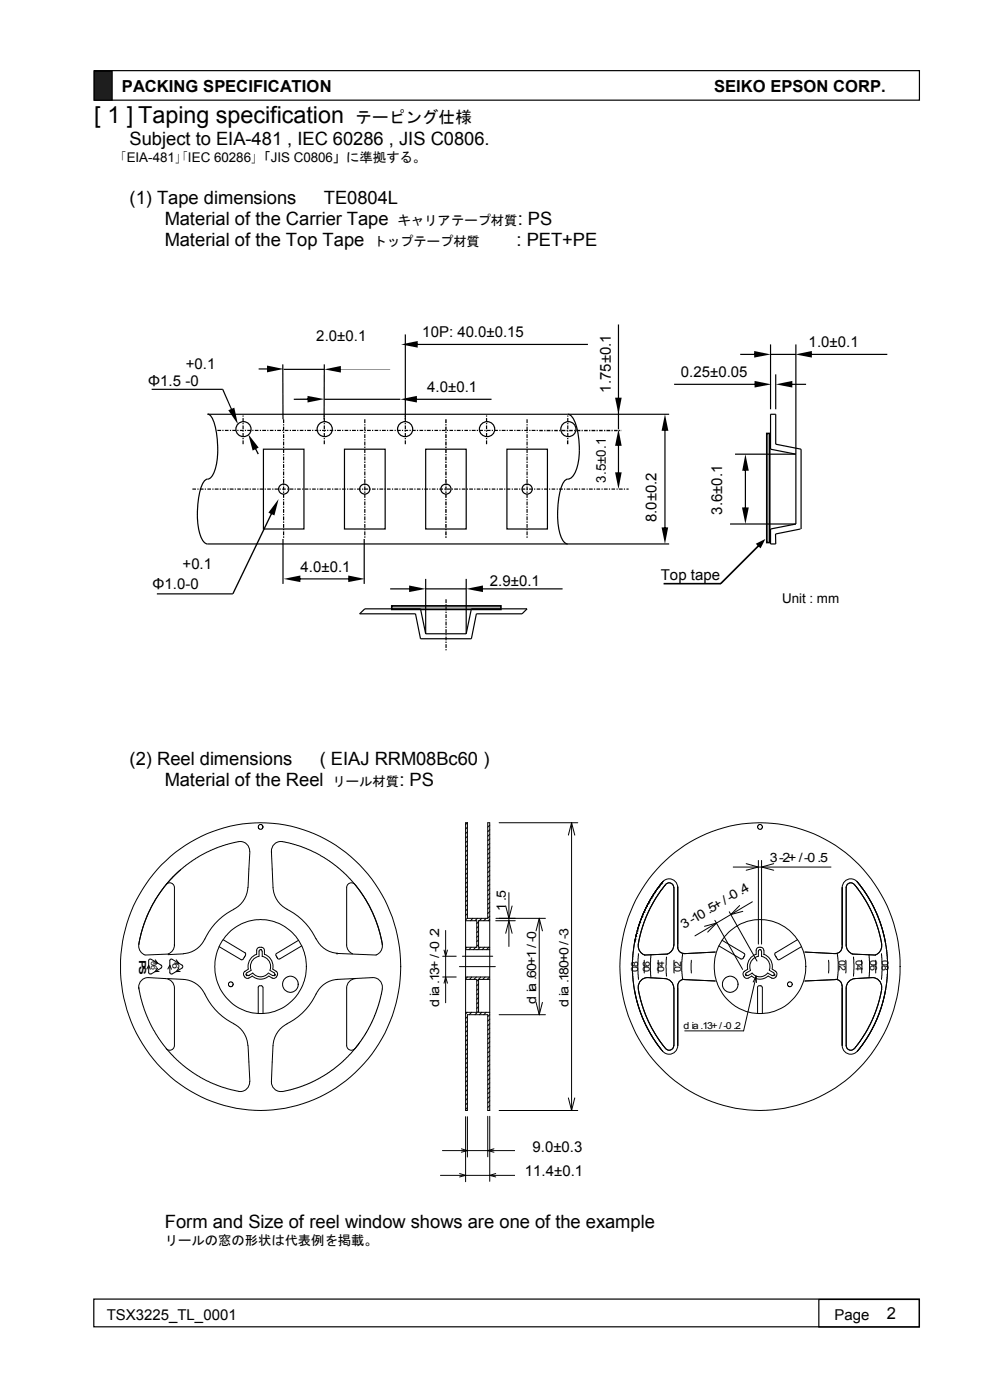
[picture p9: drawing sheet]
<svg xmlns="http://www.w3.org/2000/svg" width="210mm" height="297mm" viewBox="0 0 210 297" stroke-linecap="round" stroke-linejoin="round" font-family="sans-serif">
<path d="M20 15h175v6.3h-175z" fill="none" stroke="#000" stroke-width=".25"/>
<path d="M20 15.1h3.8v6.2h-3.8z" fill="#1c1c1c"/>
<path d="M20 15.1h3.8v6.2h-3.8zM19.9 275.6h175.1v5.9h-175.1zM173.7 275.7h21.3v5.8h-21.3z" fill="none" stroke="#000" stroke-width=".25"/>
<path d="M162.6 91.9h.7v23.2h-.7z" fill="#b2b2b2"/>
<path d="M162.6 91.9h.7v23.2h-.7z" fill="none" stroke="#000" stroke-width=".34"/>
<path d="M83.1 128.5h23.2v.8h-23.2z" fill="#b2b2b2"/>
<path d="M83.1 128.5h23.2v.8h-23.2zM140.8 123.8h12.2" fill="none" stroke="#000" stroke-width=".34"/>
<g fill="none" stroke="#000" stroke-width=".25">
<path d="M60 77.3v11.6M60.2 78.4h8.6M68.8 77.3l-.1 11.6M86 71v17.9M163.4 73.1v13.7M163.4 75.2h5.4M164.5 79.4v7.4M168.8 73.1v38.1M32.2 82.6h15M44 87.8a1.88 1.88 0 0 1 1.3 1.5l.6 2.7 .3 3.5M44 87.9h97.9M46.2 95.5l-.3 3.1a4.8 4.8 0 0 1-1.5 2.9 1.56 1.56 0 0 0-1.5 1.2 18.1 18.1 0 0 0-.3 11.3 1.9 1.9 0 0 0 1.4 1.4h97.9"/>
<path d="M55.9 95.3h8.6v16.9h-8.6zM68.8 84.7h16.1M73.1 95.3h8.6v16.9h-8.6zM90.3 95.3h8.6v16.9h-8.6zM107.5 95.3h8.6v16.9h-8.6zM120.4 87.9a1.98 1.98 0 0 1 1.5 1.5 16.4 16.4 0 0 1 .1 10.8 2.28 2.28 0 0 1-2 1.6 7.5 7.5 0 0 0-1.6 4.8 14.3 14.3 0 0 0 .9 8l.7 .7 .4 .1M131.2 86.8v4.3M155.9 96.4h12.9l-5.4-1.1v-7.4h1.1v6.3l5.4 1.1v16.9M60 114.3v9.6M77.3 114.3v9.6M154.9 111.2h13.9M168.8 111.2l-5.4 1v3.2h1.1v-2.1l5.3-1.1"/>
<path d="M33.3 126h16.1M90.3 122.8v11.7M90.3 124.9h8.6M90.3 134.5l-1.1-5.3h-11.8l-1.1 1h11.8l1.1 5.3h10.8l1-5.3h9.7l1.1-1h-11.8l-1.1 5.3M90.3 134.5h8.6M98.9 122.8v11.7"/>
<circle cx="51.6" cy="91.1" r="1.61"/>
<circle cx="68.9" cy="91.1" r="1.61"/>
<circle cx="85.9" cy="91.1" r="1.61"/>
<circle cx="103.3" cy="91.1" r="1.62"/>
<circle cx="120.6" cy="91.1" r="1.61"/>
<circle cx="60.2" cy="103.8" r="1.07"/>
<circle cx="77.4" cy="103.8" r="1.07"/>
<circle cx="94.6" cy="103.8" r="1.07"/>
<circle cx="111.8" cy="103.8" r="1.07"/>
</g>
<g fill="#000">
<path d="M54.9 78.1h2.1v.3h-2.1zM56.6 77.6l3.6 .7-3.6 .7z"/>
<path d="M72 78.3l10.8 .1zM68.8 78.4l3.5-.8v1.4z"/>
<path d="M88.3 72.9h36.4v.3h-36.4zM85.1 73.1l3.5-.8v1.4z"/>
<path d="M157 75.1h3.3v.2h-3.3zM160 74.5l3.5 .7-3.5 .7z"/>
<path d="M171.9 75.1h16.3v.2h-16.3zM168.7 75.2l3.5-.7v1.4z"/>
<path d="M46.1 91.2h.8v.2h-.8zM47.2 91.2h.2v.2h-.2zM47.7 91.2h.8v.2h-.8zM48.8 91.2h.2v.2h-.2zM49.3 91.2h.8v.2h-.8zM50.3 91.2h.3v.2h-.3zM50.9 91.2h.7v.2h-.7zM51.9 91.2h.3v.2h-.3zM52.5 91.2h.8v.2h-.8zM53.5 91.2h.3v.2h-.3zM54.1 91.2h.7v.2h-.7zM55.1 91.2h.3v.2h-.3zM55.6 91.2h.8v.2h-.8z"/>
<path d="M47.1 82.6l.3-.1 1.9 4.5-.2 .1zM48.4 87l1.3-.5 .8 3.5z"/>
<path d="M51.4 93.4h.3v.8h-.3zM51.4 92.9h.3v.3h-.3zM51.4 91.9h.3v.7h-.3zM51.4 91.3h.3v.3h-.3zM51.4 90.3h.3v.8h-.3zM51.4 89.7h.3v.3h-.3zM51.4 88.7h.3v.8h-.3zM51.4 88.1h.3v.3h-.3zM51.4 87.8l.3 .1z"/>
<path d="M54 95l.2-.1 .7 1.4-.2 .1zM52.7 92.1l2.2 2.9-1.3 .6z"/>
<path d="M56.7 91.2h.2v.2h-.2zM57.2 91.2h.8v.2h-.8zM58.3 91.2h.2v.2h-.2zM58.8 91.2h.8v.2h-.8zM59.9 91.2h.2v.2h-.2zM60.4 91.2h.8v.2h-.8zM61.5 91.2h.2v.2h-.2zM62 91.2h.8v.2h-.8zM63 91.2h.3v.2h-.3zM63.6 91.2h.7v.2h-.7zM64.6 91.2h.3v.2h-.3zM65.2 91.2h.8v.2h-.8zM66.2 91.2h.3v.2h-.3z"/>
<path d="M60 88.9h.3v.8h-.3zM60 90h.3v.3h-.3zM60 90.5h.3v.8h-.3zM60 91.6h.3v.3h-.3z"/>
<path d="M60 92.1h.3v.8h-.3zM60 93.2h.3v.2h-.3zM60 93.7h.3v.8h-.3zM60 94.7h.3v.3h-.3z"/>
<path d="M60 95.3h.3v.8h-.3zM60 96.4h.3v.2h-.3zM60 96.9h.3v.8h-.3zM60 97.9h.3v.3h-.3z"/>
<path d="M60 98.5h.3v.8h-.3zM60 99.5h.3v.3h-.3zM60 100h.3v.8h-.3zM60 101.1h.3v.3h-.3z"/>
<path d="M62.3 84.6l3.3-.1v.3h-3.3zM65.2 84l3.6 .7-3.6 .7z"/>
<path d="M66.8 91.2h.7v.2h-.7zM67.8 91.2h.3v.2h-.3zM68.3 91.2h.8v.2h-.8zM69.4 91.2h.2v.2h-.2zM69.9 91.2h.8v.2h-.8zM71 91.2h.2v.2h-.2zM71.5 91.2h.8v.2h-.8zM72.6 91.2h.2v.2h-.2zM73.1 91.2h.8v.2h-.8zM74.2 91.2h.2v.2h-.2zM74.7 91.2h.8v.2h-.8zM75.7 91.2h.3v.2h-.3zM76.3 91.2h.7v.2h-.7z"/>
<path d="M68.7 93.4h.2v.8h-.2zM68.7 92.9h.2v.3h-.2zM68.7 91.9h.2v.7h-.2zM68.7 91.3h.2v.3h-.2zM68.7 90.3h.2v.8h-.2zM68.7 89.7h.2v.3h-.2zM68.7 88.7h.2v.8h-.2zM68.7 88.1h.2v.3h-.2zM68.7 87.8l.2 .1z"/>
<path d="M77.3 91.2h.3v.2h-.3zM77.9 91.2h.8v.2h-.8zM78.9 91.2h.3v.2h-.3zM79.5 91.2h.7v.2h-.7zM80.5 91.2h.3v.2h-.3zM81 91.2h.8v.2h-.8zM82.1 91.2h.2v.2h-.2zM82.6 91.2h.8v.2h-.8zM83.7 91.2h.2v.2h-.2zM84.2 91.2h.8v.2h-.8zM85.3 91.2h.2v.2h-.2zM85.8 91.2h.8v.2h-.8zM86.9 91.2h.2v.2h-.2z"/>
<path d="M77.3 88.9h.2v.8h-.2zM77.3 90h.2v.3h-.2zM77.3 90.5h.2v.8h-.2zM77.3 91.6h.2v.3h-.2z"/>
<path d="M77.3 92.1h.2v.8h-.2zM77.3 93.2h.2v.2h-.2zM77.3 93.7h.2v.8h-.2zM77.3 94.7h.2v.3h-.2z"/>
<path d="M77.3 95.3h.2v.8h-.2zM77.3 96.4h.2v.2h-.2zM77.3 96.9h.2v.8h-.2zM77.3 97.9h.2v.3h-.2z"/>
<path d="M77.3 98.5h.2v.8h-.2zM77.3 99.5h.2v.3h-.2zM77.3 100h.2v.8h-.2zM77.3 101.1h.2v.3h-.2z"/>
<path d="M85.9 93.4h.2v.8h-.2zM85.9 92.9h.2v.3h-.2zM85.9 91.9h.2v.7h-.2zM85.9 91.3h.2v.3h-.2zM85.9 90.3h.2v.8h-.2zM85.9 89.7h.2v.3h-.2zM85.9 88.7h.2v.8h-.2zM85.9 88.1h.2v.3h-.2zM85.9 87.8l.2 .1z"/>
<path d="M87.4 91.2h.8v.2h-.8zM88.4 91.2h.3v.2h-.3zM89 91.2h.7v.2h-.7zM90 91.2h.3v.2h-.3zM90.6 91.2h.8v.2h-.8zM91.6 91.2h.3v.2h-.3zM92.2 91.2h.7v.2h-.7zM93.2 91.2h.3v.2h-.3zM93.7 91.2h.8v.2h-.8zM94.8 91.2h.2v.2h-.2zM95.3 91.2h.8v.2h-.8zM96.4 91.2h.2v.2h-.2zM96.9 91.2h.8v.2h-.8z"/>
<path d="M88.1 84.6h16.2v.2h-16.2zM84.9 84.7l3.5-.7v1.4z"/>
<path d="M94.4 88.9h.3v.8h-.3zM94.4 90h.3v.3h-.3zM94.4 90.5h.3v.8h-.3zM94.4 91.6h.3v.3h-.3z"/>
<path d="M94.4 92.1h.3v.8h-.3zM94.4 93.2h.3v.2h-.3zM94.4 93.7h.3v.8h-.3zM94.4 94.7h.3v.3h-.3z"/>
<path d="M94.4 95.3h.3v.8h-.3zM94.4 96.4h.3v.2h-.3zM94.4 96.9h.3v.8h-.3zM94.4 97.9h.3v.3h-.3z"/>
<path d="M94.4 98.5h.3v.8h-.3zM94.4 99.5h.3v.3h-.3zM94.4 100h.3v.8h-.3zM94.4 101.1h.3v.3h-.3z"/>
<path d="M98 91.2h.2v.2h-.2zM98.5 91.2h.8v.2h-.8zM99.6 91.2h.2v.2h-.2zM100.1 91.2h.8v.2h-.8zM101.1 91.2h.3v.2h-.3zM101.7 91.2h.7v.2h-.7zM102.7 91.2h.3v.2h-.3zM103.3 91.2h.8v.2h-.8zM104.3 91.2h.3v.2h-.3zM104.9 91.2h.7v.2h-.7zM105.9 91.2h.3v.2h-.3zM106.4 91.2h.8v.2h-.8zM107.5 91.2h.2v.2h-.2z"/>
<path d="M103.1 93.4h.2v.8h-.2zM103.1 92.9h.2v.3h-.2zM103.1 91.9h.2v.7h-.2zM103.1 91.3h.2v.3h-.2zM103.1 90.3h.2v.8h-.2zM103.1 89.7h.2v.3h-.2zM103.1 88.7h.2v.8h-.2zM103.1 88.1h.2v.3h-.2z"/>
<path d="M108 91.2h.8v.2h-.8zM109.1 91.2h.2v.2h-.2zM109.6 91.2h.8v.2h-.8zM110.7 91.2h.2v.2h-.2zM111.2 91.2h.8v.2h-.8zM112.3 91.2h.2v.2h-.2zM112.8 91.2h.8v.2h-.8zM113.8 91.2h.3v.2h-.3zM114.4 91.2h.7v.3h-.7zM115.4 91.2h.3v.3h-.3zM116 91.2h.8v.3h-.8zM117 91.2h.3v.3h-.3zM117.6 91.2h.7v.3h-.7z"/>
<path d="M111.7 88.9h.2v.8h-.2zM111.7 90h.2v.3h-.2zM111.7 90.5h.2v.8h-.2zM111.7 91.6h.2v.3h-.2z"/>
<path d="M111.7 92.1h.2v.8h-.2zM111.7 93.2h.2v.2h-.2zM111.7 93.7h.2v.8h-.2zM111.7 94.7h.2v.3h-.2z"/>
<path d="M111.7 95.3h.2v.8h-.2zM111.7 96.4h.2v.2h-.2zM111.7 96.9h.2v.8h-.2zM111.7 97.9h.2v.3h-.2z"/>
<path d="M111.7 98.5h.2v.8h-.2zM111.7 99.5h.2v.3h-.2zM111.7 100h.2v.8h-.2zM111.7 101.1h.2v.3h-.2z"/>
<path d="M118.6 91.2h.3v.3h-.3zM119.1 91.2h.8v.3h-.8zM120.2 91.2h.2v.3h-.2zM120.7 91.2h.8v.3h-.8zM121.8 91.2h.2v.3h-.2zM122.3 91.2h.8v.3h-.8zM123.4 91.2h.2v.3h-.2zM123.9 91.2h.8v.3h-.8zM125 91.2h.2v.3h-.2zM125.5 91.2h.8v.3h-.8zM126.5 91.2h.3v.3h-.3zM127.1 91.2h.7v.3h-.7zM128.1 91.2h.3v.3h-.3zM128.7 91.2h.8v.3h-.8zM129.7 91.2h.3v.3h-.3zM130.3 91.2h.7v.3h-.7zM131.3 91.2h.3v.3h-.3zM131.8 91.2l.1 .3z"/>
<path d="M120.3 93.4h.3v.8h-.3zM120.3 92.9h.3v.3h-.3zM120.3 91.9h.3v.7h-.3zM120.3 91.3h.3v.3h-.3zM120.3 90.3h.3v.8h-.3zM120.3 89.7h.3v.3h-.3zM120.3 88.7h.3v.8h-.3zM120.3 88.1h.3v.3h-.3zM120.3 87.8l.3 .1z"/>
<path d="M131.1 68.8h.2v15.9h-.2zM130.5 84.4h1.4l-.7 3.5z"/>
<path d="M143 81.4h17.4v.3h-17.4zM160.1 80.8l3.5 .7-3.5 .7z"/>
<path d="M167.7 81.4h3.3v.3h-3.3zM164.5 81.5l3.6-.7v1.4z"/>
<path d="M40.8 103.6h.8v.3h-.8zM41.9 103.6h.2v.3h-.2zM42.4 103.6h.8v.3h-.8zM43.4 103.6h.3v.3h-.3zM44 103.6h.7v.3h-.7zM45 103.6h.3v.3h-.3zM45.6 103.6h.8v.3h-.8zM46.6 103.6h.3v.3h-.3zM47.2 103.6h.7v.3h-.7zM48.2 103.6h.3v.3h-.3zM48.7 103.6h.8v.3h-.8zM49.8 103.6h.2v.3h-.2zM50.3 103.6h.8v.3h-.8zM51.4 103.6h.2v.3h-.2z"/>
<path d="M51.9 103.6h.8v.3h-.8zM53 103.6h.2v.3h-.2zM53.5 103.6h.8v.3h-.8zM54.6 103.6h.2v.3h-.2zM55.1 103.6h.8v.3h-.8zM56.1 103.6h.3v.3h-.3zM56.7 103.6h.7v.3h-.7zM57.7 103.6h.3v.3h-.3zM58.3 103.6h.8v.3h-.8zM59.3 103.6h.3v.3h-.3zM59.9 103.6h.7v.3h-.7zM60.9 103.6h.3v.3h-.3zM61.4 103.6h.8v.3h-.8zM62.5 103.6h.2v.3h-.2z"/>
<path d="M60 101.6h.3v.8h-.3zM60 102.7h.3v.3h-.3zM60 103.2h.3v.8h-.3zM60 104.3h.3v.3h-.3z"/>
<path d="M60 104.8h.3v.8h-.3zM60 105.9h.3v.2h-.3zM60 106.4h.3v.8h-.3zM60 107.4h.3v.3h-.3z"/>
<path d="M60 108h.3v.8h-.3zM60 109.1h.3v.2h-.3zM60 109.6h.3v.8h-.3zM60 110.6h.3v.3h-.3z"/>
<path d="M60 111.2h.3v.8h-.3zM60 112.2h.3v.3h-.3zM60 112.7h.3v.8h-.3zM60 113.8h.3v.3h-.3zM60 114.3h.3z"/>
<path d="M63 103.6h.8v.3h-.8zM64.1 103.6h.2v.3h-.2zM64.6 103.6h.8v.3h-.8zM65.7 103.6h.2v.3h-.2zM66.2 103.6h.8v.3h-.8zM67.3 103.6h.2v.3h-.2zM67.8 103.6h.8v.3h-.8zM68.8 103.6h.3v.3h-.3zM69.4 103.6h.7v.3h-.7zM70.4 103.6h.3v.3h-.3zM71 103.6h.8v.3h-.8zM72 103.6h.3v.3h-.3zM72.6 103.6h.7v.3h-.7zM73.6 103.6h.3v.3h-.3z"/>
<path d="M74.1 103.6h.8v.3h-.8zM75.2 103.6h.2v.3h-.2zM75.7 103.6h.8v.3h-.8zM76.8 103.6h.2v.3h-.2zM77.3 103.6h.8v.3h-.8zM78.4 103.6h.2v.3h-.2zM78.9 103.6h.8v.3h-.8zM80 103.6h.2v.3h-.2zM80.5 103.6h.8v.3h-.8zM81.5 103.6h.3v.3h-.3zM82.1 103.6h.7v.3h-.7zM83.1 103.6h.3v.3h-.3zM83.7 103.6h.8v.3h-.8zM84.7 103.6h.3v.3h-.3z"/>
<path d="M77.3 101.6h.2v.8h-.2zM77.3 102.7h.2v.3h-.2zM77.3 103.2h.2v.8h-.2zM77.3 104.3h.2v.3h-.2z"/>
<path d="M77.3 104.8h.2v.8h-.2zM77.3 105.9h.2v.2h-.2zM77.3 106.4h.2v.8h-.2zM77.3 107.4h.2v.3h-.2z"/>
<path d="M77.3 108h.2v.8h-.2zM77.3 109.1h.2v.2h-.2zM77.3 109.6h.2v.8h-.2zM77.3 110.6h.2v.3h-.2z"/>
<path d="M77.3 111.2h.2v.8h-.2zM77.3 112.2h.2v.3h-.2zM77.3 112.7h.2v.8h-.2zM77.3 113.8h.2v.3h-.2zM77.3 114.3h.2z"/>
<path d="M85.3 103.6h.7v.3h-.7zM86.3 103.6h.3v.3h-.3zM86.8 103.6h.8v.3h-.8zM87.9 103.6h.2v.3h-.2zM88.4 103.6h.8v.3h-.8zM89.5 103.6h.2v.3h-.2zM90 103.6h.8v.3h-.8zM91.1 103.6h.2v.3h-.2zM91.6 103.6h.8v.3h-.8zM92.7 103.6h.2v.3h-.2zM93.2 103.6h.8v.3h-.8zM94.2 103.6h.3v.3h-.3zM94.8 103.6h.7v.3h-.7zM95.8 103.6h.3v.3h-.3z"/>
<path d="M94.4 101.6h.3v.8h-.3zM94.4 102.7h.3v.3h-.3zM94.4 103.2h.3v.8h-.3zM94.4 104.3h.3v.3h-.3z"/>
<path d="M94.4 104.8h.3v.8h-.3zM94.4 105.9h.3v.2h-.3zM94.4 106.4h.3v.8h-.3zM94.4 107.4h.3v.3h-.3z"/>
<path d="M94.4 108h.3v.8h-.3zM94.4 109.1h.3v.2h-.3zM94.4 109.6h.3v.8h-.3zM94.4 110.6h.3v.3h-.3z"/>
<path d="M94.4 111.2h.3v.8h-.3zM94.4 112.2h.3v.3h-.3zM94.4 112.7h.3v.8h-.3zM94.4 113.8h.3v.3h-.3zM94.4 114.3h.3z"/>
<path d="M96.4 103.6h.8v.3h-.8zM97.4 103.6h.3v.3h-.3zM98 103.6h.7v.3h-.7zM99 103.6h.3v.3h-.3zM99.5 103.6h.8v.3h-.8zM100.6 103.6h.2v.3h-.2zM101.1 103.6h.8v.3h-.8zM102.2 103.6h.2v.3h-.2zM102.7 103.6h.8v.3h-.8zM103.8 103.6h.2v.3h-.2zM104.3 103.6h.8v.3h-.8zM105.4 103.6h.2v.3h-.2zM105.9 103.6h.8v.3h-.8zM106.9 103.6h.3v.3h-.3z"/>
<path d="M107.5 103.6h.7v.3h-.7zM108.5 103.6h.3v.3h-.3zM109.1 103.6h.8v.3h-.8zM110.1 103.6h.3v.3h-.3zM110.7 103.6h.7v.3h-.7zM111.7 103.6h.3v.3h-.3zM112.2 103.6h.8v.3h-.8zM113.3 103.6h.2v.3h-.2zM113.8 103.6h.8v.3h-.8zM114.9 103.6h.2v.3h-.2zM115.4 103.6h.8v.3h-.8zM116.5 103.6h.2v.3h-.2zM117 103.6h.8v.3h-.8zM118.1 103.6h.2v.3h-.2z"/>
<path d="M111.7 101.6h.2v.8h-.2zM111.7 102.7h.2v.3h-.2zM111.7 103.2h.2v.8h-.2zM111.7 104.3h.2v.3h-.2z"/>
<path d="M111.7 104.8h.2v.8h-.2zM111.7 105.9h.2v.2h-.2zM111.7 106.4h.2v.8h-.2zM111.7 107.4h.2v.3h-.2z"/>
<path d="M111.7 108h.2v.8h-.2zM111.7 109.1h.2v.2h-.2zM111.7 109.6h.2v.8h-.2zM111.7 110.6h.2v.3h-.2z"/>
<path d="M111.7 111.2h.2v.8h-.2zM111.7 112.2h.2v.3h-.2zM111.7 112.7h.2v.8h-.2zM111.7 113.8h.2v.3h-.2zM111.7 114.3h.2z"/>
<path d="M118.6 103.6h.8v.3h-.8zM119.6 103.6h.3v.3h-.3zM120.2 103.6h.7v.3h-.7zM121.2 103.6h.3v.3h-.3zM121.8 103.6h.8v.3h-.8zM122.8 103.6h.3v.3h-.3zM123.4 103.6h.7v.3h-.7zM124.4 103.6h.3v.3h-.3zM124.9 103.6h.8v.3h-.8zM126 103.6h.2v.3h-.2zM126.5 103.6h.8v.3h-.8zM127.6 103.6h.2v.3h-.2zM128.1 103.6h.8v.3h-.8zM129.2 103.6h.2v.3h-.2zM129.7 103.6h.8v.3h-.8zM130.8 103.6h.2v.3h-.2zM131.3 103.6h.8v.3h-.8zM132.3 103.6h.3v.3h-.3zM132.9 103.6h.4v.3h-.4z"/>
<path d="M131.1 94.2h.2v6.4h-.2zM130.5 100.2h1.4l-.7 3.6zM131.2 91.1l.7 3.5h-1.4z"/>
<path d="M140.9 91.1h.3v21.1h-.3zM140.3 111.9h1.4l-.6 3.5zM141.1 87.9l.7 3.5h-1.5z"/>
<path d="M158 99.5h.2v8.5h-.2zM157.4 107.7h1.4l-.7 3.5zM158.1 96.4l.7 3.5h-1.4z"/>
<path d="M161 115.5l.2 .2-8.2 8.2-.2-.2zM160.3 115.4l2-1.1-1 2z"/>
<path d="M57.6 108.7l.2 .1-8.3 17.2-.2-.1zM59.1 105.9l-.9 3.4-1.3-.5z"/>
<path d="M63.3 122.7h10.9v.2h-10.9zM60.2 122.8l3.5-.7v1.4zM73.9 122.1l3.5 .7-3.5 .7z"/>
<path d="M82.8 124.8h4.3v.3h-4.3zM86.8 124.2l3.5 .7-3.5 .7z"/>
<path d="M94.5 127.1h.2v.8h-.2zM94.5 128.2h.2v.2h-.2zM94.5 128.7h.2v.8h-.2zM94.5 129.8h.2v.2h-.2zM94.5 130.3h.2v.8h-.2zM94.5 131.4h.2v.2h-.2zM94.5 131.9h.2v.8h-.2zM94.5 132.9h.2v.3h-.2zM94.5 133.5h.2v.8h-.2zM94.5 134.5h.2v.3h-.2zM94.5 135h.2v.8h-.2zM94.5 136.1h.2v.3h-.2zM94.5 136.7h.2v.8h-.2zM94.5 137.7h.2v.3h-.2z"/>
<path d="M102.1 124.8h17.2v.3h-17.2zM98.9 124.9l3.5-.7v1.4z"/>
</g>
<g fill="none" stroke="#000" stroke-width=".21">
<path d="M59.9 178.6a2 2 0 0 0-2.3 2.3M59.9 178.5l4 1.1 2.9 1.2 3.6 2.2 3.1 2.7 2.5 2.9 2.2 3.3 1.8 4 .6 1.9 .5 2.7M98.8 174.5h.3v20.3h4.4v-20.3h.4v61.1h-.4v-20.3h-4.4v20.3h-.3zM99.1 179.3l-.3 .4M99.1 178.4l-.3 .4M99.1 177.4l-.3 .4M99.1 176.4l-.3 .5M99.1 175.5l-.3 .4M99.1 174.5l-.3 .4M103.9 179.9l-.4 .4M103.9 178.9l-.4 .4M103.9 178l-.4 .4"/>
<path d="M103.9 177l-.4 .4M103.9 176l-.4 .4M103.9 175l-.4 .5M105.9 174.5h16.7M121.2 174.5l.7 2.7M121.2 174.5l-.6 2.7M121.2 174.5v61.1M34.2 183.5a29.4 29.4 0 0 1 48.5 9.9 30.6 30.6 0 0 1-22.2 41.7 29.9 29.9 0 0 1-34.9-30 30.9 30.9 0 0 1 8.6-21.6zM35.2 187.6a.99 .99 0 0 1 1.2-.3 .99 .99 0 0 1 .6 1v12.2M38.3 184.5l-2 1.9-1.5 1.8-2.5 3.7-1.7 4-.7 2.2-.4 2.2 .8-3.5 1.7-4.2 1.7-2.9 2.9-3.6 2.8-2.5 2.8-1.9 3.8-1.9 4-1.2a2.16 2.16 0 0 1 3 2l-.4 7.7M47.3 199.3l4.7 2.8M48.4 198a9.7 9.7 0 0 1 11.9-1.5 9.7 9.7 0 0 1 4.3 11.1 9.7 9.7 0 0 1-10.9 7.3 9.7 9.7 0 0 1-8.1-10.3 10.1 10.1 0 0 1 2.8-6.6z"/>
<path d="M49.6 192.9a14 14 0 0 0-6.5 7 5.3 5.3 0 0 1-4.2 2.4M52.6 188.3a5.4 5.4 0 0 1-3 4.6M57.6 180.7l.3 7.5a5.4 5.4 0 0 0 3 4.7M60.9 192.9a13.2 13.2 0 0 1 6.1 6.3M63.3 199.5l-4.6 2.8-.2 .4M67.1 199.2a5.3 5.3 0 0 0 4.5 3M75.3 187.6a.99 .99 0 0 0-1.1-.3 .99 .99 0 0 0-.7 1v12.2M75.3 187.7l2.1 2.8 1.5 2.7 1.3 3.4 .9 3.7M94.5 197.4v15.3M98.8 195.3h2.3v5.7h-2.3M99.1 194.8l-.3 .4M99.1 193.8l-.3 .4"/>
<path d="M99.1 192.8l-.3 .5M99.1 191.9l-.3 .4M99.1 190.9l-.3 .4M99.1 189.9l-.3 .5M99.1 189l-.3 .4M99.1 188l-.3 .4M99.1 187.1l-.3 .4M99.1 186.1l-.3 .4M99.1 185.1l-.3 .4M99.1 184.1l-.3 .5M99.1 183.2l-.3 .4M99.1 182.2l-.3 .4"/>
<path d="M99.1 181.3l-.3 .4M99.1 180.3l-.3 .4M100.3 194.8l-.5 .5M101.3 194.8l-.5 .5M101.5 199.4l-.4 .4M101.5 198.4l-.4 .4M101.5 197.4l-.4 .5M101.5 196.5l-.4 .4M101.5 195.5l-.4 .4M102.2 194.8l-.5 .5M103.1 194.8l-.5 .5M103.9 195.3h-2.4v5.7h2.4"/>
<path d="M103.9 195l-.4 .3M103.9 194.4l-.4 .4M103.9 193.4l-.4 .4M103.9 192.4l-.4 .4M103.9 191.5l-.4 .4M103.9 190.5l-.4 .4M103.9 189.5l-.4 .4M103.9 188.6l-.4 .4M103.9 187.6l-.4 .4M103.9 186.6l-.4 .4M103.9 185.7l-.4 .4M103.9 184.7l-.4 .4"/>
<path d="M103.9 183.7l-.4 .4M103.9 182.8l-.4 .4M103.9 181.8l-.4 .4M103.9 180.8l-.4 .5M105.2 195.3h4.1M105.2 194.8h10.5M107.3 198l.6-2.7 .7 2.7M107.3 192.2l.6 2.6 .7-2.6M107.9 189.4v11.4M114.4 194.8l.7 2.7M114.4 194.8l-.7 2.7M114.4 194.8v20.5"/>
<path d="M134.7 199.7l-.1 .1M134.7 199.2h.1M134.7 199.2l-.1 1M134.9 198.7h.1M135 198h.1M135 198l-.1 .6M135.2 197.5h.1M135.3 197.1h.1M135.5 196.4v.1M135.7 195.7h.1M135.7 195.7v.1M135.9 195.3h-.1"/>
<path d="M136.1 194.7v.1M136.1 194.6h.1M136.2 194.5h.1M136.2 194.5l-1 3M136.3 194.2v.1M136.5 193.7v.1M136.6 193.5v.1M136.6 193.5h.1M136.6 193.5l-.4 1M136.7 193.4h.1M136.7 193.4l-.1 .1M136.7 193.2v.2"/>
<path d="M136.9 192.8l-.2 .5M137 192.6h.1M137.1 192.4l-.2 .5M137.2 192.3h.1M137.2 192.2v.1M137.3 191.9h.1M137.4 191.9l-.3 .5M137.4 191.8v.1M137.5 191.7h.1M137.6 191.6l-.2 .3M137.7 191.3h.1M137.7 191.3l-.2 .3"/>
<path d="M137.8 191.1l-.1 .2M137.8 191.1h.1M137.8 191.1v.1M137.9 191h.1M138 190.8h.1M138.1 190.5h.1M138.2 190.4l-.4 .7M138.4 190.1h.1M138.5 190h.1M138.6 189.8v.1M138.6 189.9l-.4 .6M138.6 189.7v.1"/>
<path d="M138.7 189.7l-.1 .1M138.7 189.6v.1M138.8 189.4v.1M138.9 189.4h.1M139 189.2l-.3 .4M139 189.2h.1M139.1 189.1h-.1M139.1 189l-.1 .2M139.1 189h.1M139.2 188.9h.1M139.2 188.8h.1M139.3 188.8l-.2 .2"/>
<path d="M139.7 188.3h.1M139.7 188.2h.1M139.8 188.1h.1M139.9 188l-.6 .8M139.9 187.9v.1M140 187.8v.1M140.1 187.7l-.2 .2M140.1 187.7h.1M140.1 187.7l.1-.1a1.88 1.88 0 0 1 2-1.1 1.88 1.88 0 0 1 1.6 1.8M140.2 183.5a29.4 29.4 0 0 1 48.5 9.9 30.7 30.7 0 0 1-19.8 41.1 29.7 29.7 0 0 1-36.9-24.1 31.1 31.1 0 0 1 8.2-26.9zM140.3 187.5h.1M140.4 187.3h.1"/>
<path d="M141.2 187.7l-2.1 2.8-1.5 2.7-1.3 3.4-.9 3.7M141.2 187.6a.97 .97 0 0 1 1.1-.3 .97 .97 0 0 1 .6 1M143 188.3v12.2M143.8 188.1v12.8a1.32 1.32 0 0 0 1.3 1.4M149.4 196.5l2.6-.7-1.9 1.9M151.6 195.2l5.9 10.5M153.2 199.5l4.7 2.8M154.3 198a9.8 9.8 0 0 1 12.1-1.4 9.8 9.8 0 0 1 4.1 11.5 9.7 9.7 0 0 1-11 6.8 9.7 9.7 0 0 1-8-10.3 10.1 10.1 0 0 1 2.8-6.6zM154.7 193.4l5.9 10.5M155.5 183.9h20.8M156.9 192.1l-1.9 1.9 2.6-.7M158.3 183.2l2.6 .7-2.6 .7"/>
<path d="M159.6 191.3l-12.2 7.2M160.9 182.5v17.8M161.5 182.5v17.8M164.1 183.2l-2.6 .7 2.6 .7M169.2 199.3l-4.7 2.8M181.2 187.6a.97 .97 0 0 0-1.1-.3 .97 .97 0 0 0-.6 1v12.2M181.2 187.7l2.3 3.1 1.5 2.8 1.4 3.7 .6 3M181.7 186.9l2.7 3.7 1.3 2.6 1 2.4 1.2 4.6 .4 4.7-.1 2.3-.3 2.7-1.2 4.5-1.1 2.7-1.1 2.1-1.5 2.4-1.1 1.4M181.9 187.1a1.81 1.81 0 0 0-2.1-.5 1.81 1.81 0 0 0-1.2 1.7v12.7M181.9 187.1l2.1 2.9 1.8 3.3 1.4 3.9 .7 3M181.9 187.1l1.5 2 1.4 2.2 1.8 4.2 .7 2.2 .6 2.5 .4 4.7-.1 2.3-.3 2.7-1.3 4.7-2 4.5-2.7 3.9M29.4 209.4l.8 3.6 1.5 3.8 2 3.5 2.5 3.3 2.5 2.3 3.7 2.6 4.3 2 3.2 .9a2.29 2.29 0 0 0 3-1.3l.1-.7"/>
<path d="M29.5 200.3l-.1 .2a2.04 2.04 0 0 0 1.3 2.1M31.2 205.6l.3-.8 .4 .8M31.5 203.8l.2-.3h.2l2.3 1.3M31.5 203.8v2.5M32.9 203.6l.5 .7h-.8M33.4 205.4l-.5 .7h.8M34.2 204.8a.32 .32 0 0 1 0 .5M34.2 205.4l-2.3 1.2h-.2l-.2-.3M35.1 207.6a2 2 0 0 1 1.9 2v12.2a.99 .99 0 0 1-.6 .9 .99 .99 0 0 1-1.2-.3M35.1 207.6l-3.6-.2a2 2 0 0 0-2 2.4M35.6 207.6a10.5 10.5 0 0 1 5.4 .7 6.3 6.3 0 0 1 2.9 3.4 13.2 13.2 0 0 0 5.7 5.5M35.6 205.6l.4-.8 .4 .8"/>
<path d="M35.7 202.4l-4.9 .2M36 203.8l.2-.3h.2l2.3 1.3M36 203.8v2.5M37 200.5a2.01 2.01 0 0 1-1.3 1.9M37.4 203.6l.5 .7h-.9M37.9 205.4l-.5 .7h.8M38.6 204.8l.2 .2-.2 .3-2.1 1.3h-.3l-.2-.3M38.9 202.4l-3.3 .1M46.5 200.8l4.6 2.8 .5-.1M49.6 217.2a5.4 5.4 0 0 1 3 4.6M51.7 207l.5 .5h.6M51.9 202.9l-.1 .3"/>
<path d="M52 202.1l.1 .5M52 206l-.3 .4v.5M52.1 202.6l-.5 .9M52.2 206.7l.1 .3M52.2 206.8l.5 .1M52.2 206.8h.1M52.7 205.6l-.8 .5M52.7 207h.1M53.3 205.9l-.9 .5-.2 .4M53.5 207a2.6 2.6 0 0 0 3.5 0M53.5 207.1l-.8 .4M53.6 206.5l-.9 .5"/>
<path d="M53.6 206.4a2.11 2.11 0 0 0 3.3 0M54.8 209.5v5.5M54.9 202.9a2.18 2.18 0 0 0-1.6 2.9M55.3 201.5h.1M55.4 209.1l.4 .3M55.4 201a.67 .67 0 0 1 .7 .6v.9a2.66 2.66 0 0 1 1.8 3.1l.7 .5M55.5 209.1l-.6 .1-.1 .2M55.5 201a.77 .77 0 0 0-1.1 .6v.9a2.66 2.66 0 0 0-1.7 3.1M55.6 201.8a.32 .32 0 0 0-.3-.3 .32 .32 0 0 0-.4 .3v1.1M55.6 202.9a2.18 2.18 0 0 1 1.7 2.9M55.6 201.8v1.1M55.8 209.5v5.5"/>
<path d="M57 206.5l.8 .5M57.1 207.1l.7 .4M57.3 205.9l.9 .5M58.1 206.4a.32 .32 0 0 1 .1 .4 .32 .32 0 0 1-.4 .1M58.3 206.8h.1M58.4 206.7l-.2 .3M58.5 202.7l.5 .7h.3M58.6 206l.2 .4v.5M58.8 207l-.5 .5h-.6M60.9 217.2a5.4 5.4 0 0 0-3 4.6l-.3 7.6M64 200.7l-4.7 2.8M67 210.8a13.2 13.2 0 0 1-6.1 6.4"/>
<path d="M71.3 202.3l.3 .1M71.6 207.8a5.3 5.3 0 0 0-4.5 3.1M71.6 202.3l8.2 .3M73.5 200.5a2.01 2.01 0 0 0 1.3 1.8M75.4 207.6a2 2 0 0 0-1.9 2v12.2a1.05 1.05 0 0 0 .9 .9 1.05 1.05 0 0 0 1.1-.5l2-2.7 1.5-2.9 1.3-3.5 .8-3.3M79 207.4l-7.7 .4M79 207.4a2 2 0 0 1 2.1 2.4M81.1 200.3v.2a2.04 2.04 0 0 1-1.3 2.1M93.9 202.9h2.9M93.9 207.3h2.9M94.2 208.6l.3-1.3 .4 1.3M94.2 201.5l.3 1.4 .4-1.4"/>
<path d="M97.5 205.1h7.6M98.1 202.9h6.4M98.8 207.8h2.3v7h-2.3M98.8 207.3h5l-.5 .5M98.8 201.5h5.1M99 201l-.2 .3M99.1 214.8l-.3 .3M99.1 219.5l-.3 .4M99.1 218.6l-.3 .4M99.1 217.6l-.3 .4M99.1 216.6l-.3 .4M99.1 215.7l-.3 .4"/>
<path d="M99.1 207.3l-.3 .4M99.9 201l-.4 .5M100 214.8l-.5 .5M100.1 207.3l-.5 .5M100.9 201l-.5 .5M101 207.3l-.5 .5M101.5 213.5l-.4 .5M101.5 212.6l-.4 .4M101.5 211.6l-.4 .4M101.5 210.7l-.4 .3M101.5 209.7l-.4 .4M101.5 208.7l-.4 .4"/>
<path d="M101.5 200.4l-.4 .3M101.5 214.5l-.7 .8M101.9 201l-.6 .5M102 207.3l-.9 .9M102.2 214.8l-.5 .5M102.8 201l-.5 .5M102.9 207.3l-.5 .5M103.1 214.8l-.5 .5M103.7 201l-.5 .5M103.9 207.8h-2.4v7h2.4M103.9 219.1l-.4 .4M103.9 218.1l-.4 .5"/>
<path d="M103.9 217.2l-.4 .4M103.9 216.2l-.4 .4M103.9 215.3l-.4 .3M105.9 215.3h9.8M113.7 212.6l.7 2.7M115.1 212.6l-.7 2.7M134.6 209.9l.8 3.7 1.3 3.4 1.4 2.6 2.4 3.4M135.4 209.8l.8 3.6 1.3 3.2 1.6 3.1 2.1 2.8M135.4 200.3v.2a2.04 2.04 0 0 0 1.3 2.1M135.4 202.3l-.1 1.8 .1 3.7M136.7 203.7v2.7M138.1 202.5l-.1 1.5 .1 3.4"/>
<path d="M139.6 203.7v2.7M141.4 203l-.1 1.8 .1 2.3M141.6 202.4l-4.9 .2M142.9 209.6a2 2 0 0 0-1.8-2l-3.7-.2a2 2 0 0 0-2 2.4M142.9 200.5a2.02 2.02 0 0 1-1.3 1.8M143 209.6v12.2M143 203.7v2.7M143.8 209.2v12.6a1.81 1.81 0 0 1-1.2 1.7 1.81 1.81 0 0 1-2.1-.5M144.8 202.3l-.2 1.7v2.1l.2 1.7M145.1 207.8a1.33 1.33 0 0 0-1.3 1.3M145.2 207.8l6.5 .3M146.6 203.7v2.7"/>
<path d="M151.7 202l-6.5 .3M152.5 200.7l4.7 2.8M157.7 207l.5 .5h.5M157.8 202.3l.1 .4M157.9 206l-.3 .4 .1 .5M157.9 202.7l-.4 .7h-.3M158.1 206.7l.2 .3M158.2 206.8l.4 .1M158.2 206.8h.1M158.3 206.4l-.1 .4M159.2 205.9l-.9 .5M159.4 207a2.6 2.6 0 0 0 3.5 0"/>
<path d="M159.4 207.1l-.7 .4M159.5 206.4a2.11 2.11 0 0 0 3.4 0M159.6 206.5l-.9 .5M160.4 202.4a2.72 2.72 0 0 0-1.8 3.2l-.7 .5M160.4 207.1l-2.7 11.6h-12.5M160.4 207.1v1.3M160.4 207.1l-.6 1.2M160.7 209.5v5.5M160.9 202.9a2.18 2.18 0 0 0-1.7 2.9M161 209.1l-.3 .3M161 201a.66 .66 0 0 0-.6 .6v.9M161 209.1l.5 .1 .2 .2"/>
<path d="M161 201a.75 .75 0 0 1 1 .6M161.2 201.5l-.3 .3v1.1M161.2 201.5h.1M161.2 201.5l.3 .3M161.5 202.9a2.18 2.18 0 0 1 1.7 2.9M161.5 201.8v1.1M161.7 209.5v5.5M162 202.4a2.72 2.72 0 0 1 1.8 3.2M162.1 201.6v.9M162.9 206.5l.9 .5M163 207.1l.7 .4M163.2 205.9l.9 .5"/>
<path d="M163.8 207h.1M163.8 205.6l.7 .5M164.1 206.4l.1 .4M164.2 206.8l-.4 .1M164.3 206.8h.1M164.3 206.7l-.1 .3M164.5 206l.3 .4-.1 .5M164.5 202.1l-.1 .5M164.5 207.2l-.3 .3h-.5M164.5 202.9l.2 .3M164.8 207l-.2 .3M170 200.8l-4.8 2.8-.3-.1-.5-.9"/>
<path d="M170.7 202l6.5 .3M175.8 203.7v2.7M177.2 207.8h.1a1.33 1.33 0 0 1 1.3 1.3M177.2 207.8l-6.5 .3M177.6 202.3l.2 1.6v2.3l-.2 1.6M178.6 200.9a1.32 1.32 0 0 1-1.4 1.4M178.6 209.2v12.6a1.81 1.81 0 0 0 1.2 1.7 1.81 1.81 0 0 0 2.1-.5M179.4 203.7v2.7M179.5 200.5a2.02 2.02 0 0 0 1.3 1.8M180.8 202.4l4.9 .2M181 203l.1 1.4-.1 2.7M182.8 203.7v2.7"/>
<path d="M184.3 202.5l.1 1.3v3.6M185 207.4a2.01 2.01 0 0 1 2 2.4M185 207.4l-3.6 .2a1.99 1.99 0 0 0-1.9 2v12.2a1.04 1.04 0 0 0 .8 .9 1.04 1.04 0 0 0 1.1-.5l2-2.8 1.7-3.1 1.1-2.9 .8-3.6M185.8 203.7v2.7M187 202.3l.1 1.8-.1 3.7M187 200.3v.2a2.04 2.04 0 0 1-1.3 2.1M187.9 209.9l-.8 3.3-1.4 3.7-1.9 3.5-1.9 2.6M52.6 221.8l.4 7.6M57.6 229.4a1.99 1.99 0 0 0 2.3 2.1M76.2 221.4l-1.9 2.3-1.4 1.4-3.7 2.8-2.4 1.4-2 .9-2.6 .9-2.3 .5M98.8 236.9v13.8M99.1 232.1l-.3 .4"/>
<path d="M99.1 236.9v8.5M99.1 235l-.3 .4M99.1 234l-.3 .4M99.1 233l-.3 .4M99.1 231.1l-.3 .4M99.1 230.1l-.3 .4M99.1 229.2l-.3 .4M99.1 228.2l-.3 .4M99.1 227.2l-.3 .5M99.1 226.3l-.3 .4M99.1 225.3l-.3 .4M99.1 224.3l-.3 .4"/>
<path d="M99.1 223.4l-.3 .4M99.1 222.4l-.3 .4M99.1 221.4l-.3 .5M99.1 220.5l-.3 .4M103.5 236.8v8.6M103.9 224.9l-.4 .4M103.9 226.8l-.4 .4M103.9 228.7l-.4 .5M103.9 230.7l-.4 .4M103.9 236.8v13.8M103.9 235.5l-.1 .1M103.9 234.5l-.4 .5"/>
<path d="M103.9 233.6l-.4 .4M103.9 232.6l-.4 .4M103.9 231.6l-.4 .4M103.9 229.7l-.4 .4M103.9 227.8l-.4 .4M103.9 225.8l-.4 .5M103.9 223.9l-.4 .4M103.9 223l-.4 .4M103.9 222l-.4 .4M103.9 221l-.4 .4M103.9 220l-.4 .5M105.9 235.6h16.7"/>
<path d="M120.6 232.9l.6 2.7M121.9 232.9l-.7 2.7M140.3 222.6l-1.8-2.4-1.2-2.1-1.8-4.3-1-4.2-.3-2.5v-3.4l.5-4.6 1.5-4.7 2.1-4.1 2.4-3.4-1 1.2-1.7 2.6-1.8 3.6-1.3 4.3-.4 1.9-.3 3.3v2.6l.2 2.7 .5 2.4 .7 2.5 1.1 2.8 1.1 2.3 2.7 3.9M142.9 221.8a.97 .97 0 0 1-.6 .9 .97 .97 0 0 1-1.1-.3M93.4 249.3h24.6M93.9 244.1h24.1M97.5 249l1.3 .3-1.3 .4M97.9 243.7l1.2 .4-1.2 .3M104.8 243.7l-1.3 .4 1.3 .3M105.2 249l-1.3 .3 1.3 .4"/>
<circle cx="55.3" cy="175.4" r=".51"/>
<circle cx="161.2" cy="175.4" r=".51"/>
<circle cx="49" cy="208.8" r=".49"/>
<circle cx="61.6" cy="208.8" r="1.66"/>
<circle cx="154.9" cy="208.8" r="1.68"/>
<circle cx="167.5" cy="208.8" r=".52"/>
</g>
<g fill="#fff">
<path d="M109.3 241.3h18.2v5h-18.2z"/>
<path d="M109.3 246.3h16.6v5.1h-16.6z"/>
</g>
<text font-size="5" x="20" y="26">[ 1 ] Taping specification</text>
<g font-size="3.9">
<text x="27.5" y="30.7">Subject to EIA-481 , IEC 60286 , JIS C0806.</text>
<text x="27.5" y="43.3">(1) Tape dimensions</text>
<text x="35" y="47.7">Material of the Carrier Tape</text>
<text x="68.7" y="43.3">TE0804L</text>
<text x="109.8" y="47.7">: PS</text>
<text x="35" y="52.2">Material of the Top Tape</text>
<text x="109.6" y="52.2">: PET+PE</text>
<text x="27.5" y="162.3">(2) Reel dimensions</text>
<text x="35" y="166.8">Material of the Reel</text>
<text x="67.8" y="162.3">( EIAJ RRM08Bc60 )</text>
<text x="84.7" y="166.8">: PS</text>
<text x="35" y="260.5">Form and Size of reel window shows are one of the example</text>
</g>
<g font-size="3.5">
<text x="25.9" y="19.6">PACKING SPECIFICATION</text>
<text x="151.5" y="19.6">SEIKO EPSON CORP.</text>
<text x="75.4" y="26">テーピング仕様</text>
<text x="188.1" y="279.9">2</text>
</g>
<g font-size="3.2">
<text x="89.6" y="71.5">10P: 40.0±0.15</text>
<text x="67.1" y="72.4">2.0±0.1</text>
<text x="171.5" y="73.6">1.0±0.1</text>
<text x="31.5" y="81.9">Φ1.5 -0</text>
<text x="39.4" y="78.4">+0.1</text>
<text x="90.6" y="83.1">4.0±0.1</text>
<text x="129.5" y="83.3" transform="rotate(-90 129.5 83.3)">1.75±0.1</text>
<text x="144.4" y="80">0.25±0.05</text>
<text x="139.2" y="110.8" transform="rotate(-90 139.2 110.8)">8.0±0.2</text>
<text x="153.2" y="109.2" transform="rotate(-90 153.2 109.2)">3.6±0.1</text>
<text x="32.3" y="125">Φ1.0-0</text>
<text x="38.7" y="120.7">+0.1</text>
<text x="63.8" y="121.2">4.0±0.1</text>
<text x="103.9" y="124.4">2.9±0.1</text>
<text x="140.2" y="123">Top tape</text>
<text x="112.9" y="244.5">9.0±0.3</text>
<text x="111.3" y="249.6">11.4±0.1</text>
<text x="22.6" y="280">TSX3225_TL_0001</text>
<text x="177" y="280">Page</text>
</g>
<g font-size="2.8">
<text x="25.4" y="34.3">「EIA-481」「IEC 60286」「JIS C0806」に準拠する。</text>
<text x="84.3" y="47.7">キャリアテープ材質</text>
<text x="79.2" y="52.2">トップテープ材質</text>
<text x="128.5" y="102.4" transform="rotate(-90 128.5 102.4)">3.5±0.1</text>
<text x="165.9" y="128">Unit : mm</text>
<text x="70.5" y="166.8">リール材質</text>
<text x="35" y="264.1">リールの窓の形状は代表例を掲載。</text>
</g>
<g font-size="2.7">
<text x="163.3" y="182.8">3-2+/-0 .5</text>
<text x="107.3" y="193.3" transform="rotate(-90 107.3 193.3)">1 .5</text>
<text x="145.1" y="197.1" transform="rotate(-30 145.1 197.1)">3 -10 .5+ /-0 .4</text>
<text x="93.2" y="213.6" transform="rotate(-90 93.2 213.6)">d ia .13+ /-0 .2</text>
<text x="113.7" y="212.9" transform="rotate(-90 113.7 212.9)">d ia .60+1 /-0</text>
<text x="120.6" y="213.6" transform="rotate(-90 120.6 213.6)">d ia .180+0 /-3</text>
<text x="109.5" y="248.9">W</text>
</g>
<g font-size="2">
<text x="29.5" y="203.6" transform="rotate(90 29.5 203.6)">PS</text>
<text x="177.9" y="203.8" transform="rotate(90 177.9 203.8)">02</text>
<text x="181.5" y="203.8" transform="rotate(90 181.5 203.8)">04</text>
<text x="184.6" y="203.8" transform="rotate(90 184.6 203.8)">06</text>
<text x="187.1" y="203.8" transform="rotate(90 187.1 203.8)">08</text>
<text x="36.6" y="204.4" transform="rotate(90 36.6 204.4)">6</text>
<text x="135.4" y="206.3" transform="rotate(-90 135.4 206.3)">08</text>
<text x="137.8" y="206.3" transform="rotate(-90 137.8 206.3)">06</text>
<text x="140.9" y="206.3" transform="rotate(-90 140.9 206.3)">04</text>
<text x="144.5" y="206.3" transform="rotate(-90 144.5 206.3)">02</text>
<text x="145" y="218.3">d ia .13+/-0 .2</text>
</g>
<text font-size="1.7" x="32" y="203.9" transform="rotate(90 32 203.9)">06</text>
</svg>
